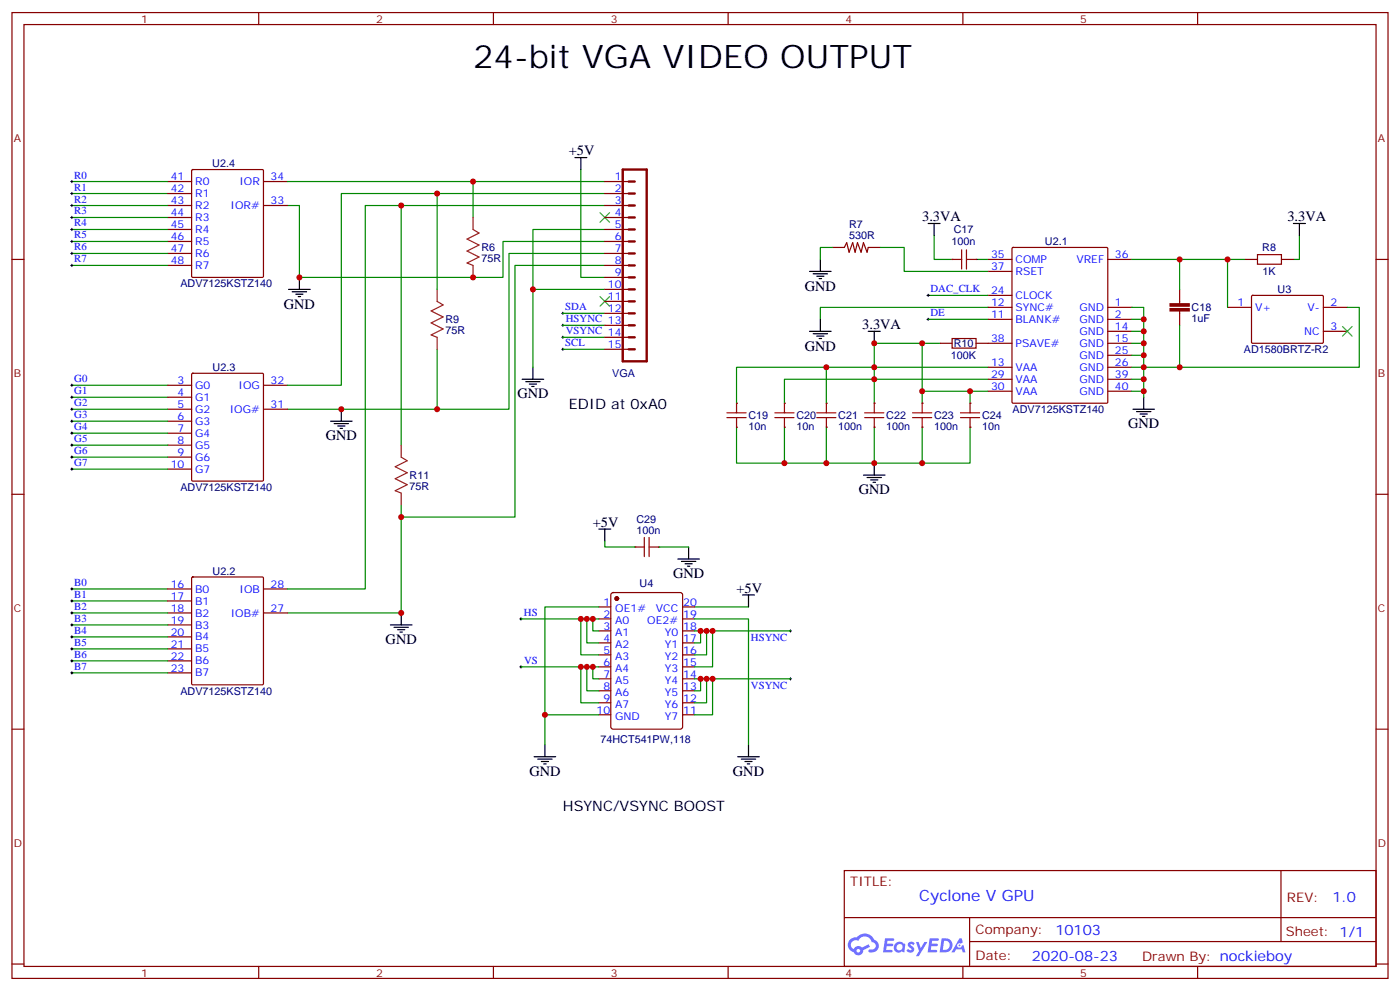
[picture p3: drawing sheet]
<svg xmlns="http://www.w3.org/2000/svg" width="412mm" height="292mm" viewBox="0 0 412 292" stroke-linecap="round" stroke-linejoin="round" font-family="sans-serif">
<g fill="none" stroke="#870000" stroke-width=".35">
<path d="M3.5 3.7h405.4v284.3h-405.4zM7.1 7.2h398.2v277.3h-398.2zM76.2 3.7v3.5M145.3 3.7v3.5M214.5 3.7v3.5M283.6 3.7v3.5M352.8 3.7v3.5M3.5 76.4h3.6M405.3 76.4h3.6M3.5 145.5h3.6M405.3 145.5h3.6M3.5 214.7h3.6"/>
<path d="M405.3 214.7h3.6M248.7 256.3h156.6v28.2h-156.6zM377.3 256.3v20.9M248.7 270.1h156.5M285.6 277.2h119.6M285.6 270.1v14.2M3.5 283.8h3.6M76.2 284.5v3.5M145.3 284.5v3.5M214.5 284.5v3.5M283.6 284.5v3.5M352.8 284.5v3.5"/>
<path d="M405.3 283.8h3.6"/>
</g>
<g fill="#5487ff">
<path d="M267.7 277.5a1.22 1.22 0 0 1 1.7 .2l-.4 .6a.47 .47 0 0 0-.3-.4 .47 .47 0 0 0-.5 .2l.1 .2a1.14 1.14 0 0 1 .8 1.8 1.14 1.14 0 0 1-1.9 0l-.2-.2 .5-.6 .7 .5a.29 .29 0 0 0 .3-.3 .29 .29 0 0 0-.2-.3 1.04 1.04 0 0 1-.6-1.7z"/>
<path d="M260.7 276.2h2.4l.3 .2-.2 .5-1.8 .1-.1 .8h1.5l.3 .4-.3 .4h-1.6l-.2 1.1h1.7l.2 .3-.2 .3-2.6 .1z"/>
<path d="M273.8 276.2h2.4l.3 .2-.1 .5-1.8 .1-.2 .8h1.6l.3 .4-.4 .4-1.6-.1-.1 1.1 1.7 .1 .2 .3-.2 .3-2.6 .1z"/>
<path d="M282.6 276.2h.7l.3 1.3-.6 .3a.69 .69 0 0 0-1 .3 .69 .69 0 0 0 .4 .9 .69 .69 0 0 0 .9-.6l.5-.2 .6 2.2h-.8l-.2-.9h-1.8l-.5 .9h-.8z"/>
<path d="M269.8 277.3h.8l.6 1.8 1.1-1.8h.9l-2.6 4.2h-.8l.9-1.5z"/>
<path d="M277.4 276.2l-.6 4.2h1.3a2.11 2.11 0 0 0 2.5-2.1 2.11 2.11 0 0 0-2.5-2.1zM278.1 277a1.39 1.39 0 0 1 1.7 1.4 1.39 1.39 0 0 1-1.8 1.2h-.3z"/>
<path d="M263.7 277.8a1.54 1.54 0 0 0-.1 2.2 1.54 1.54 0 0 0 2.2 .1l.6 .3 .3-2.3-.2-.3h-.4a1.49 1.49 0 0 0-2.4 0zM264 278.8a.94 .94 0 0 1 1.8 0 .94 .94 0 0 1-1.8 0z"/>
<path d="M250.4 276.6a2.18 2.18 0 0 0 1.1 3.7 1.44 1.44 0 0 0 1.6 .9 1.44 1.44 0 0 0 1.2-1.4l2-1.1-.5-.7-1.9 1a1.47 1.47 0 0 0-2.4 .4 1.39 1.39 0 0 1-.7-1.9 1.39 1.39 0 0 1 2-.5 2.12 2.12 0 0 1 2.2-1.3 2.12 2.12 0 0 1 1.9 1.7 1.14 1.14 0 0 1 1.1 1.4 1.14 1.14 0 0 1-1.7 .7 .43 .43 0 0 0-.5 .4 .43 .43 0 0 0 .4 .5 1.98 1.98 0 0 0 2.5-1.2 1.98 1.98 0 0 0-1.2-2.6 3.1 3.1 0 0 0-5.3-.6l-.9 .1zM252.3 279.9a.55 .55 0 0 1 1.1 0 .55 .55 0 0 1-1.1 0z"/>
<circle cx="282.6" cy="278.3" r=".26"/>
</g>
<g fill="none" stroke="#000" stroke-width=".29">
<path d="M20.8 53.4h.7M20.8 57h.7M21.2 53.1v.7M21.2 56.6v.7M20.8 60.5h.7M20.8 64h.7M20.8 67.6h.7M20.8 71.1h.7M20.8 74.6h.7M20.8 78.1h.7M21.2 60.1v.8M21.2 63.7v.7"/>
<path d="M21.2 67.2v.7M21.2 70.7v.7M21.2 74.3v.7M21.2 77.8v.7M165.5 92.3h.7M165.5 99.3h.7M165.5 95.8h.7M165.8 91.9v.7M165.8 95.4v.7M165.8 99v.7M273 94h.8M273 87h.8"/>
<path d="M273.4 86.6v.7M273.4 93.7v.7M20.8 113.4h.7M20.8 116.9h.7M21.2 113.1v.7M21.2 116.6v.7M165.5 102.8h.7M165.8 102.5v.7M20.8 120.5h.7M20.8 124h.7M20.8 127.5h.7M20.8 131.1h.7"/>
<path d="M20.8 134.6h.7M20.8 138.1h.7M21.2 120.1v.7M21.2 123.6v.8M21.2 127.2v.7M21.2 130.7v.7M21.2 134.2v.7M21.2 137.8v.7M20.8 173.4h.7M20.8 176.9h.7M21.2 173v.7M21.2 176.6v.7"/>
<path d="M20.8 180.4h.7M20.8 184h.7M20.8 187.5h.7M20.8 191h.7M20.8 194.6h.7M20.8 198.1h.7M21.2 180.1v.7M21.2 183.6v.7M21.2 187.1v.8M21.2 190.7v.7M21.2 194.2v.7M21.2 197.7v.7"/>
<path d="M153.1 196.3h.7M153.1 182.2h.7M153.5 181.9v.7M153.5 196v.7M232.5 199.8h.7M232.5 185.7h.7M232.8 185.4v.7M232.8 199.5v.7"/>
</g>
<g fill="none" stroke="#008700" stroke-width=".35">
<path d="M21.2 57h28.2M21.2 53.4h28.2M84.7 53.4h93.5M128.8 57v28.2M139.3 53.4v10.6M171.1 49.9v31.8h7.1M178.2 57h-77.7v56.4h-15.8M21.2 60.5h28.2M21.2 64h28.2M21.2 67.6h28.2M21.2 71.1h28.2M21.2 74.6h28.2"/>
<path d="M21.2 78.1h28.2M84.7 60.5h3.5v21.2h60v-10.6h30M118.2 60.5v70.6M178.2 78.1h-26.5v74.1h-33.5M178.2 74.6h-28.3v45.9h-21.1M178.2 60.5h-70.6v112.9h-22.9M178.2 67.6h-21.2v40.5M245.2 72.8h-3.5v3.6M259.3 72.8h7v7.1h24.7M275.2 69.3v7.1h5.3M287.5 76.4h3.5M333.4 76.4h33.5"/>
<path d="M347.5 76.4v8.8M361.6 76.4v14.1M382.8 69.3v7.1h-1.8M157 85.2h21.2M165.8 92.3h12.4M165.8 99.3h12.4M165.8 95.8h12.4M273.4 87h17.6M273.4 94h17.6M291 90.5h-49.3v3.5M333.4 90.5h3.5v26.4M333.4 94h3.5"/>
<path d="M333.4 97.5h3.5M347.5 95.8v12.3M396.9 90.5h3.5v17.6h-67M21.2 116.9h28.2M21.2 113.4h28.2M128.8 102.8v17.7h-44.1M165.8 102.8h12.4M243.4 108.1h-26.4v10.6M271.6 118.7v-3.5h14.2v3.5M271.6 101.1v14.1M276.9 101.1h-19.4v10.6h-26.4v7M285.8 115.2h5.2"/>
<path d="M291 111.7h-33.5v7M291 108.1h-47.6v10.6M333.4 115.2h3.5M333.4 111.7h3.5M333.4 104.6h3.5M333.4 101.1h3.5M21.2 138.1h28.2M21.2 134.6h28.2M21.2 120.5h28.2M21.2 131.1h28.2M21.2 127.5h28.2M21.2 124h28.2"/>
<path d="M217 125.8v10.5h26.4M231.1 125.8v10.5M243.4 125.8v10.5h28.2v-10.5M257.5 125.8v10.5M285.8 125.8v10.5h-14.2M118.2 148.7v31.7h-33.5M21.2 176.9h28.2M21.2 173.4h28.2M176.4 178.7h-15.9v31.7M204.6 178.7h15.9M21.2 184h28.2M21.2 198.1h28.2"/>
<path d="M21.2 194.6h28.2M21.2 180.4h28.2M21.2 191h28.2M21.2 187.5h28.2M153.5 196.3h22.9M153.5 182.2h22.9M171.1 196.3v10.6h5.3M171.1 182.2v10.6h5.3M172.9 196.3v7.1h3.5M172.9 182.2v7.1h3.5M174.6 196.3v3.5h1.8M174.6 182.2v3.5h1.8"/>
<path d="M204.6 182.2h15.9v37.1M204.6 199.8h28.2M204.6 185.7h28.2M206.4 185.7v3.6h-1.8M206.4 199.8v3.6h-1.8M208.1 185.7v7.1h-3.5M208.1 199.8v7.1h-3.5M209.9 185.7v10.6h-5.3M209.9 199.8v10.6h-5.3M176.4 210.4h-15.9v8.9"/>
</g>
<g fill="none" stroke="#000" stroke-width=".35">
<path d="M169.3 46.4h3.6M171.1 46.4v3.5M238.5 79.9h6.3M241.7 76.4v3.5M273.4 65.8h3.5M275.2 65.8v3.5M381 65.8h3.5M382.8 65.8v3.5M85 85.2h6.4M86.1 85.9h4.2M87.1 86.6h2.2M87.8 87.3h.7"/>
<path d="M88.2 81.7v3.5M238.5 97.5h6.3M239.5 98.2h4.3M239.5 80.6h4.3M240.6 99h2.1M240.6 81.3h2.1M241.3 99.7h.7M241.3 82h.7M241.7 94v3.5M255.8 97.5h3.5M257.5 97.5v3.6M153.8 111.7h6.4"/>
<path d="M154.9 112.4h4.2M155.9 113.1h2.1M156.6 113.8h.7M157 108.1v3.6M336.9 116.9v3.6M97.4 124h6.3M98.4 124.7h4.3M99.5 125.4h2.1M100.2 126.1h.7M100.5 120.5v3.5M254.4 139.9h6.3M257.5 136.3v3.6"/>
<path d="M333.7 120.5h6.4M334.8 121.2h4.2M335.8 121.9h2.2M336.5 122.6h.8M255.4 140.6h4.2M256.5 141.3h2.1M257.2 142h.7M218.7 175.2h3.5M220.5 175.2v3.5M115 184h6.4M116.1 184.7h4.2M117.1 185.4h2.1"/>
<path d="M117.8 186.1h.7M118.2 180.4v3.6M160.5 219.3v3.5M220.5 219.3v3.5M157.3 222.8h6.4M158.4 223.5h4.2M159.5 224.2h2.1M160.2 224.9h.7M217.3 222.8h6.4M218.4 223.5h4.2M219.4 224.2h2.1M220.1 224.9h.7"/>
</g>
<path d="M139.3 64v3.6l1.8 1-3.5 1.8 3.5 1.7-3.5 1.8 3.5 1.8-3.5 1.7 1.7 .7v3.6M128.8 85.2v3.5l1.7 1.1-3.5 1.7 3.5 1.8-3.5 1.8 3.5 1.7-3.5 1.8 1.8 .7v3.5M118.2 131.1v3.5l1.7 1-3.5 1.8 3.5 1.8-3.5 1.7 3.5 1.8-3.5 1.8 1.8 .7v3.5" fill="none" stroke="#8c2424" stroke-width=".35"/>
<g fill="none" stroke="#870000" stroke-width=".35">
<path d="M49.4 53.4h7M49.4 57h7M56.5 50.1l.3-.2h20.5l.3 .2v31.2l-.2 .3-20.6 .1-.3-.2zM77.6 53.4h7.1M178.2 53.4h7M178.2 57h7M49.4 60.5h7M49.4 64h7M49.4 67.6h7M49.4 71.1h7M49.4 74.6h7M49.4 78.1h7"/>
<path d="M77.6 60.5h7.1M178.2 60.5h7M178.2 64h7M178.2 67.6h7M178.2 71.1h7M178.2 74.6h7M178.2 78.1h7M245.2 72.8h3.5l.7-1.4 .7 2.9 1.1-2.9 .7 2.9 .7-2.9 1 2.9 .8-2.9 1 2.9 .4-1.5h3.5M291 79.9h7.1M291 76.4h7.1M298.2 73l.2-.2h27.6l.3 .2v45.4l-.2 .3h-27.7l-.3-.2zM326.3 76.4h7.1"/>
<path d="M178.2 81.7h7M178.2 85.2h7M178.2 88.7h7M178.2 92.3h7M178.2 95.8h7M178.2 99.3h7M291 94h7.1M291 90.5h7.1M291 87h7.1M326.3 94h7.1M326.3 90.5h7.1M326.3 97.5h7.1"/>
<path d="M347.5 85.2v4.2M347.5 91.5v4.3M361.6 90.5h7.1M368.7 87.1l.3-.1h20.6l.2 .3v13.6l-.3 .2-20.7-.1-.1-.3zM389.8 90.5h7.1M389.8 97.5h7.1M49.4 113.4h7M49.4 116.9h7M56.5 110.1l.3-.2h20.5l.3 .2v31.2l-.2 .3h-20.6l-.3-.2zM77.6 113.4h7.1M178.2 102.8h7M291 101.1h7.1"/>
<path d="M291 108.1h7.1M291 111.7h7.1M291 115.2h7.1M326.3 101.1h7.1M326.3 108.1h7.1M326.3 104.6h7.1M326.3 111.7h7.1M326.3 115.2h7.1M49.4 120.5h7M49.4 124h7M49.4 127.5h7M49.4 131.1h7"/>
<path d="M49.4 134.6h7M49.4 138.1h7M77.6 120.5h7.1M49.4 173.4h7M49.4 176.9h7M56.5 170l.3-.1h20.5l.3 .1v31.3l-.2 .3h-20.6l-.3-.2zM77.6 173.4h7.1M176.4 178.7h3.5M180.2 174.7l.4-.3h19.8l.6 .5 .1 39.1-.5 .6-20 .1-.6-.5-.1-39zM201.1 178.7h3.5M49.4 180.4h7M49.4 184h7"/>
<path d="M49.4 187.5h7M49.4 191h7M49.4 194.6h7M49.4 198.1h7M77.6 180.4h7.1M176.4 182.2h3.5M176.4 185.7h3.5M176.4 189.3h3.5M176.4 192.8h3.5M176.4 196.3h3.5M176.4 199.8h3.5M201.1 182.2h3.5"/>
<path d="M201.1 185.7h3.5M201.1 189.3h3.5M201.1 192.8h3.5M201.1 196.3h3.5M201.1 199.8h3.5M176.4 203.4h3.5M176.4 206.9h3.5M176.4 210.4h3.5M201.1 203.4h3.5M201.1 206.9h3.5M201.1 210.4h3.5"/>
</g>
<path d="M176.7 62.6l2.9 2.8M179.6 62.6l-2.9 2.8M176.7 87.3l2.9 2.8M179.6 87.3l-2.9 2.8M395.5 96.1l2.8 2.9M398.3 96.1l-2.8 2.9" fill="none" stroke="#3c3" stroke-width=".35"/>
<g fill="none" stroke="#870000" stroke-width=".71">
<path d="M183.4 49.9h7.1v56.5h-7.1zM185.2 57h1.8M185.2 53.4h1.8M185.2 60.5h1.8M185.2 67.6h1.8M185.2 64h1.8M185.2 78.1h1.8M185.2 74.6h1.8M185.2 71.1h1.8M185.2 85.2h1.8M185.2 81.7h1.8M185.2 95.8h1.8"/>
<path d="M185.2 92.3h1.8M185.2 88.7h1.8M185.2 99.3h1.8M185.2 102.8h1.8"/>
</g>
<g fill="#870000" stroke="#870000" stroke-width=".35">
<path d="M344.7 90.8h5.6v.7h-5.6z"/>
<path d="M344.7 89.4h5.6v.7h-5.6z"/>
<circle cx="181.7" cy="176.2" r=".53"/>
</g>
<path d="M191.2 161h2.8" fill="none" stroke="#a10000" stroke-width=".35"/>
<circle cx="187" cy="161" r=".18" fill="#870000"/>
<path d="M189.8 158.2v5.7M187 161h2.8" fill="none" stroke="#a10000" stroke-width=".35"/>
<circle cx="194" cy="161" r=".18" fill="#870000"/>
<path d="M217 122.9v2.9M191.2 158.2v5.7" fill="none" stroke="#a10000" stroke-width=".35"/>
<path d="M176.4 155.8h3.5M178.2 155.8v3.5M199.7 164.6h6.3M200.7 165.3h4.3M201.8 166h2.1M202.5 166.7h.7M202.8 161v3.6" fill="none" stroke="#000" stroke-width=".35"/>
<path d="M178.2 159.3v1.7h8.8M194 161h8.8" fill="none" stroke="#008700" stroke-width=".35"/>
<circle cx="217" cy="118.7" r=".18" fill="#870000"/>
<path d="M217 118.7v2.8M214.1 121.5h5.7" fill="none" stroke="#a10000" stroke-width=".35"/>
<circle cx="217" cy="125.8" r=".18" fill="#870000"/>
<path d="M214.1 122.9h5.7M231.1 122.9v2.9" fill="none" stroke="#a10000" stroke-width=".35"/>
<circle cx="231.1" cy="118.7" r=".18" fill="#870000"/>
<path d="M231.1 118.7v2.8M228.2 121.5h5.7" fill="none" stroke="#a10000" stroke-width=".35"/>
<circle cx="231.1" cy="125.8" r=".18" fill="#870000"/>
<path d="M228.2 122.9h5.7M285.8 122.9v2.9" fill="none" stroke="#a10000" stroke-width=".35"/>
<circle cx="285.8" cy="118.7" r=".18" fill="#870000"/>
<path d="M285.8 118.7v2.8M282.9 121.5h5.7" fill="none" stroke="#a10000" stroke-width=".35"/>
<circle cx="285.8" cy="125.8" r=".18" fill="#870000"/>
<path d="M243.4 122.9v2.9M282.9 122.9h5.7" fill="none" stroke="#a10000" stroke-width=".35"/>
<circle cx="243.4" cy="118.7" r=".18" fill="#870000"/>
<path d="M243.4 118.7v2.8M240.6 121.5h5.6" fill="none" stroke="#a10000" stroke-width=".35"/>
<circle cx="243.4" cy="125.8" r=".18" fill="#870000"/>
<path d="M240.6 122.9h5.6M257.5 122.9v2.9" fill="none" stroke="#a10000" stroke-width=".35"/>
<circle cx="257.5" cy="118.7" r=".18" fill="#870000"/>
<path d="M257.5 118.7v2.8M254.7 121.5h5.6" fill="none" stroke="#a10000" stroke-width=".35"/>
<circle cx="257.5" cy="125.8" r=".18" fill="#870000"/>
<path d="M254.7 122.9h5.6M271.6 122.9v2.9" fill="none" stroke="#a10000" stroke-width=".35"/>
<circle cx="271.6" cy="118.7" r=".18" fill="#870000"/>
<path d="M271.6 118.7v2.8M268.8 121.5h5.7" fill="none" stroke="#a10000" stroke-width=".35"/>
<circle cx="271.6" cy="125.8" r=".18" fill="#870000"/>
<path d="M284.7 76.4h2.8M268.8 122.9h5.7" fill="none" stroke="#a10000" stroke-width=".35"/>
<circle cx="280.5" cy="76.4" r=".18" fill="#870000"/>
<path d="M280.5 76.4h2.8M283.3 73.6v5.6" fill="none" stroke="#a10000" stroke-width=".35"/>
<circle cx="287.5" cy="76.4" r=".18" fill="#870000"/>
<path d="M284.7 73.6v5.6" fill="none" stroke="#a10000" stroke-width=".35"/>
<path d="M366.9 76.4h3.5M370.4 75h7.1v2.8h-7.1zM377.5 76.4h3.5M280.5 99.7h7v2.8h-7zM276.9 101.1h3.6M287.5 101.1h3.5" fill="none" stroke="#870000" stroke-width=".35"/>
<g fill="#c00">
<circle cx="88.2" cy="81.7" r=".88"/>
<circle cx="118.2" cy="180.4" r=".88"/>
<circle cx="118.2" cy="152.2" r=".88"/>
<circle cx="118.2" cy="60.5" r=".88"/>
<circle cx="128.8" cy="120.5" r=".88"/>
<circle cx="271.6" cy="115.2" r=".88"/>
<circle cx="271.6" cy="101.1" r=".88"/>
<circle cx="257.5" cy="101.1" r=".88"/>
<circle cx="257.5" cy="108.1" r=".88"/>
<circle cx="271.6" cy="136.3" r=".88"/>
<circle cx="361.6" cy="76.4" r=".88"/>
<circle cx="171.1" cy="196.3" r=".88"/>
<circle cx="174.6" cy="196.3" r=".88"/>
<circle cx="171.1" cy="182.2" r=".88"/>
<circle cx="174.6" cy="182.2" r=".88"/>
<circle cx="208.1" cy="185.7" r=".88"/>
<circle cx="209.9" cy="199.8" r=".88"/>
<circle cx="206.4" cy="199.8" r=".88"/>
<circle cx="160.5" cy="210.4" r=".88"/>
<circle cx="208.1" cy="199.8" r=".88"/>
<circle cx="206.4" cy="185.7" r=".88"/>
<circle cx="209.9" cy="185.7" r=".88"/>
<circle cx="172.9" cy="182.2" r=".88"/>
<circle cx="172.9" cy="196.3" r=".88"/>
<circle cx="157" cy="85.2" r=".88"/>
<circle cx="128.8" cy="57" r=".88"/>
<circle cx="243.4" cy="108.1" r=".88"/>
<circle cx="336.9" cy="94" r=".88"/>
<circle cx="336.9" cy="101.1" r=".88"/>
<circle cx="336.9" cy="108.1" r=".88"/>
<circle cx="336.9" cy="115.2" r=".88"/>
<circle cx="336.9" cy="111.7" r=".88"/>
<circle cx="336.9" cy="104.6" r=".88"/>
<circle cx="336.9" cy="97.5" r=".88"/>
<circle cx="257.5" cy="111.7" r=".88"/>
<circle cx="139.3" cy="53.4" r=".88"/>
<circle cx="257.5" cy="136.3" r=".88"/>
<circle cx="347.5" cy="76.4" r=".88"/>
<circle cx="347.5" cy="108.1" r=".88"/>
<circle cx="231.1" cy="136.3" r=".88"/>
<circle cx="285.8" cy="115.2" r=".88"/>
<circle cx="243.4" cy="136.3" r=".88"/>
<circle cx="139.3" cy="81.7" r=".88"/>
<circle cx="100.5" cy="120.5" r=".88"/>
</g>
<text font-size="9.5" x="139.3" y="19.9">24-bit VGA VIDEO OUTPUT</text>
<text font-size="4.6" fill="#00f" x="270.8" y="265.3">Cyclone V GPU</text>
<g font-size="4.2">
<text x="167.6" y="45.7">+5V</text>
<text x="271.6" y="65.1">3.3VA</text>
<text x="379.2" y="65.1">3.3VA</text>
<text x="237.1" y="85.5">GND</text>
<text x="83.6" y="90.8">GND</text>
<text x="254" y="96.8">3.3VA</text>
<text x="237.1" y="103.2">GND</text>
<text x="152.4" y="117.3">GND</text>
<text x="167.6" y="120.5">EDID at 0xA0</text>
<text x="96" y="129.6">GND</text>
<text x="332.3" y="126.1">GND</text>
<text x="252.9" y="145.5">GND</text>
<text x="174.6" y="155">+5V</text>
<text x="198.3" y="170.2">GND</text>
<text x="217" y="174.4">+5V</text>
<text x="113.6" y="189.6">GND</text>
<text x="155.9" y="228.4">GND</text>
<text x="215.9" y="228.4">GND</text>
<text x="165.8" y="238.7">HSYNC/VSYNC BOOST</text>
</g>
<g font-size="4.2" fill="#00f">
<text x="392.5" y="265.6">1.0</text>
<text x="310.9" y="275.1">10103</text>
<text x="304" y="282.9">2020-08-23</text>
</g>
<g font-size="3.9" fill="#800">
<text x="250.5" y="260.9">TITLE:</text>
<text x="379.1" y="265.6">REV:</text>
<text x="287.4" y="275.1">Company:</text>
<text x="378.7" y="275.7">Sheet: 1/1</text>
<text x="287.4" y="282.8">Date:</text>
<text x="336.4" y="282.8">Drawn By: nockieboy</text>
</g>
<g font-size="3.2" fill="#800">
<text x="41.6" y="6.7">1</text>
<text x="110.8" y="6.7">2</text>
<text x="179.9" y="6.7">3</text>
<text x="249.1" y="6.7">4</text>
<text x="318.2" y="6.7">5</text>
<text x="4.1" y="41.8">A</text>
<text x="405.9" y="41.8">A</text>
<text x="4.1" y="110.9">B</text>
<text x="405.9" y="110.9">B</text>
<text x="4.1" y="180.1">C</text>
<text x="405.9" y="180.1">C</text>
<text x="4.1" y="249.2">D</text>
<text x="405.9" y="249.2">D</text>
<text x="41.6" y="287.5">1</text>
<text x="110.8" y="287.5">2</text>
<text x="179.9" y="287.5">3</text>
<text x="249.1" y="287.5">4</text>
<text x="318.2" y="287.5">5</text>
</g>
<g font-size="3.2" fill="#00f">
<text x="21.9" y="52.6">R0</text>
<text x="50.3" y="53.1">41</text>
<text x="79.7" y="53.1">34</text>
<text x="181.1" y="53.1">1</text>
<text x="21.9" y="59.6">R2</text>
<text x="21.9" y="56.1">R1</text>
<text x="50.3" y="56.6">42</text>
<text x="57.5" y="54.5">R0</text>
<text x="57.5" y="58">R1</text>
<text x="70.5" y="54.5">IOR</text>
<text x="181.1" y="56.6">2</text>
<text x="21.9" y="63.1">R3</text>
<text x="50.3" y="60.1">43</text>
<text x="50.3" y="63.7">44</text>
<text x="57.5" y="61.6">R2</text>
<text x="57.5" y="65.1">R3</text>
<text x="67.9" y="61.6">IOR#</text>
<text x="79.7" y="60.1">33</text>
<text x="181.1" y="60.1">3</text>
<text x="181.1" y="63.7">4</text>
<text x="21.9" y="66.7">R4</text>
<text x="21.9" y="70.2">R5</text>
<text x="50.3" y="67.2">45</text>
<text x="50.3" y="70.7">46</text>
<text x="57.5" y="68.6">R4</text>
<text x="181.1" y="67.2">5</text>
<text x="181.1" y="70.7">6</text>
<text x="21.9" y="73.7">R6</text>
<text x="21.9" y="77.3">R7</text>
<text x="50.3" y="74.3">47</text>
<text x="50.3" y="77.8">48</text>
<text x="57.5" y="72.1">R5</text>
<text x="57.5" y="75.7">R6</text>
<text x="181.1" y="74.3">7</text>
<text x="181.1" y="77.8">8</text>
<text x="291.9" y="76">35</text>
<text x="299.2" y="77.4">COMP</text>
<text x="317.1" y="77.4">VREF</text>
<text x="328.4" y="76">36</text>
<text x="57.5" y="79.2">R7</text>
<text x="181.1" y="81.3">9</text>
<text x="291.9" y="79.6">37</text>
<text x="299.2" y="81">RSET</text>
<text x="179.1" y="84.8">10</text>
<text x="179.1" y="88.4">11</text>
<text x="274.1" y="86.1">DAC_CLK</text>
<text x="291.9" y="86.6">24</text>
<text x="299.2" y="88">CLOCK</text>
<text x="166.5" y="91.4">SDA</text>
<text x="166.7" y="94.9">HSYNC 13</text>
<text x="179.1" y="91.9">12</text>
<text x="274.1" y="93.1">DE</text>
<text x="291.9" y="93.7">11</text>
<text x="291.9" y="90.1">12</text>
<text x="299.2" y="95.1">BLANK#</text>
<text x="299.2" y="91.5">SYNC#</text>
<text x="318" y="91.5">GND</text>
<text x="318" y="95.1">GND</text>
<text x="328.4" y="90.1">1</text>
<text x="328.4" y="93.7">2</text>
<text x="364.5" y="90.1">1</text>
<text x="369.7" y="91.5">V+</text>
<text x="385.2" y="91.5">V-</text>
<text x="391.9" y="90.1">2</text>
<text x="166.5" y="102">SCL</text>
<text x="166.7" y="98.4">VSYNC 14</text>
<text x="291.9" y="100.7">38</text>
<text x="318" y="98.6">GND</text>
<text x="328.4" y="97.2">14</text>
<text x="328.4" y="100.7">15</text>
<text x="384.2" y="98.6">NC</text>
<text x="391.9" y="97.2">3</text>
<text x="179.1" y="102.5">15</text>
<text x="291.9" y="107.8">13</text>
<text x="299.2" y="102.1">PSAVE#</text>
<text x="318" y="102.1">GND</text>
<text x="318" y="105.7">GND</text>
<text x="328.4" y="104.2">25</text>
<text x="328.4" y="107.8">26</text>
<text x="21.9" y="112.5">G0</text>
<text x="52.3" y="113.1">3</text>
<text x="79.7" y="113.1">32</text>
<text x="291.9" y="111.3">29</text>
<text x="299.2" y="109.2">VAA</text>
<text x="299.2" y="112.7">VAA</text>
<text x="318" y="109.2">GND</text>
<text x="318" y="112.7">GND</text>
<text x="328.4" y="111.3">39</text>
<text x="21.9" y="119.6">G2</text>
<text x="21.9" y="116.1">G1</text>
<text x="52.3" y="116.6">4</text>
<text x="57.5" y="114.5">G0</text>
<text x="57.5" y="118">G1</text>
<text x="70.3" y="114.5">IOG</text>
<text x="291.9" y="114.8">30</text>
<text x="299.2" y="116.2">VAA</text>
<text x="318" y="116.2">GND</text>
<text x="328.4" y="114.8">40</text>
<text x="21.9" y="123.1">G3</text>
<text x="52.3" y="120.1">5</text>
<text x="52.3" y="123.6">6</text>
<text x="57.5" y="121.5">G2</text>
<text x="57.5" y="125.1">G3</text>
<text x="67.7" y="121.5">IOG#</text>
<text x="79.7" y="120.1">31</text>
<text x="21.9" y="126.6">G4</text>
<text x="21.9" y="130.2">G5</text>
<text x="52.3" y="127.2">7</text>
<text x="52.3" y="130.7">8</text>
<text x="57.5" y="128.6">G4</text>
<text x="21.9" y="133.7">G6</text>
<text x="21.9" y="137.2">G7</text>
<text x="50.3" y="137.8">10</text>
<text x="52.3" y="134.2">9</text>
<text x="57.5" y="132.1">G5</text>
<text x="57.5" y="135.6">G6</text>
<text x="57.5" y="139.2">G7</text>
<text x="21.9" y="172.5">B0</text>
<text x="50.3" y="173">16</text>
<text x="79.7" y="173">28</text>
<text x="21.9" y="179.6">B2</text>
<text x="21.9" y="176">B1</text>
<text x="50.3" y="176.6">17</text>
<text x="57.5" y="174.4">B0</text>
<text x="57.5" y="178">B1</text>
<text x="70.5" y="174.4">IOB</text>
<text x="177.7" y="178.3">1</text>
<text x="201.3" y="178.3">20</text>
<text x="21.9" y="183.1">B3</text>
<text x="50.3" y="180.1">18</text>
<text x="50.3" y="183.6">19</text>
<text x="57.5" y="181.5">B2</text>
<text x="57.5" y="185">B3</text>
<text x="67.9" y="181.5">IOB#</text>
<text x="79.7" y="180.1">27</text>
<text x="154.3" y="181.3">HS</text>
<text x="177.7" y="181.9">2</text>
<text x="177.7" y="185.4">3</text>
<text x="181.2" y="180.1">OE1#</text>
<text x="181.2" y="183.6">A0</text>
<text x="190.7" y="183.6">OE2#</text>
<text x="193.2" y="180.1">VCC</text>
<text x="201.3" y="185.4">18</text>
<text x="201.3" y="181.9">19</text>
<text x="21.9" y="186.6">B4</text>
<text x="21.9" y="190.1">B5</text>
<text x="50.3" y="187.1">20</text>
<text x="50.3" y="190.7">21</text>
<text x="57.5" y="188.6">B4</text>
<text x="177.7" y="188.9">4</text>
<text x="181.2" y="187.1">A1</text>
<text x="181.2" y="190.7">A2</text>
<text x="195.8" y="190.7">Y1</text>
<text x="195.8" y="187.1">Y0</text>
<text x="201.3" y="188.9">17</text>
<text x="221.2" y="188.9">HSYNC</text>
<text x="21.9" y="193.7">B6</text>
<text x="21.9" y="197.2">B7</text>
<text x="50.3" y="194.2">22</text>
<text x="50.3" y="197.7">23</text>
<text x="57.5" y="192.1">B5</text>
<text x="57.5" y="195.6">B6</text>
<text x="154.4" y="195.4">VS</text>
<text x="177.7" y="192.4">5</text>
<text x="177.7" y="196">6</text>
<text x="181.2" y="194.2">A3</text>
<text x="181.2" y="197.7">A4</text>
<text x="195.8" y="197.7">Y3</text>
<text x="195.8" y="194.2">Y2</text>
<text x="201.3" y="196">15</text>
<text x="201.3" y="192.4">16</text>
<text x="57.5" y="199.1">B7</text>
<text x="177.7" y="199.5">7</text>
<text x="177.7" y="203">8</text>
<text x="181.2" y="201.3">A5</text>
<text x="195.8" y="201.3">Y4</text>
<text x="201.3" y="203">13</text>
<text x="201.3" y="199.5">14</text>
<text x="221.2" y="203">VSYNC</text>
<text x="177.7" y="206.6">9</text>
<text x="181.2" y="204.8">A6</text>
<text x="181.2" y="208.3">A7</text>
<text x="195.8" y="208.3">Y6</text>
<text x="195.8" y="204.8">Y5</text>
<text x="201.3" y="206.6">12</text>
<text x="175.7" y="210.1">10</text>
<text x="181.2" y="211.8">GND</text>
<text x="195.8" y="211.8">Y7</text>
<text x="201.3" y="210.1">11</text>
</g>
<g font-size="3.2" fill="#000080">
<text x="62.5" y="49.3">U2.4</text>
<text x="250.1" y="70.4">530R</text>
<text x="250.1" y="67.1">R7</text>
<text x="281" y="68.7">C17</text>
<text x="141.8" y="77.2">75R</text>
<text x="141.8" y="74">R6</text>
<text x="280.3" y="72.2">100n</text>
<text x="307.8" y="72.2">U2.1</text>
<text x="371.8" y="74">R8</text>
<text x="371.9" y="81.1">1K</text>
<text x="53.2" y="84.6">ADV7125KSTZ140</text>
<text x="376.3" y="86.4">U3</text>
<text x="131.2" y="95.1">R9</text>
<text x="351" y="94.8">1uF</text>
<text x="351" y="91.6">C18</text>
<text x="131.2" y="98.3">75R</text>
<text x="280.1" y="105.8">100K</text>
<text x="281" y="102.2">R10</text>
<text x="366.4" y="104">AD1580BRTZ-R2</text>
<text x="62.6" y="109.3">U2.3</text>
<text x="180.3" y="111">VGA</text>
<text x="220.5" y="123.4">C19</text>
<text x="234.6" y="123.4">C20</text>
<text x="246.9" y="123.4">C21</text>
<text x="261.1" y="123.4">C22</text>
<text x="275.2" y="123.4">C23</text>
<text x="289.3" y="123.4">C24</text>
<text x="298.3" y="121.6">ADV7125KSTZ140</text>
<text x="220.5" y="126.5">10n</text>
<text x="234.6" y="126.5">10n</text>
<text x="246.9" y="126.5">100n</text>
<text x="261.1" y="126.5">100n</text>
<text x="275.2" y="126.5">100n</text>
<text x="289.3" y="126.5">10n</text>
<text x="120.6" y="141">R11</text>
<text x="53.2" y="144.5">ADV7125KSTZ140</text>
<text x="120.6" y="144.2">75R</text>
<text x="187.5" y="154">C29</text>
<text x="187.5" y="157.2">100n</text>
<text x="62.6" y="169.2">U2.2</text>
<text x="188.4" y="172.8">U4</text>
<text x="53.2" y="204.5">ADV7125KSTZ140</text>
<text x="176.9" y="218.6">74HCT541PW,118</text>
</g>
</svg>
